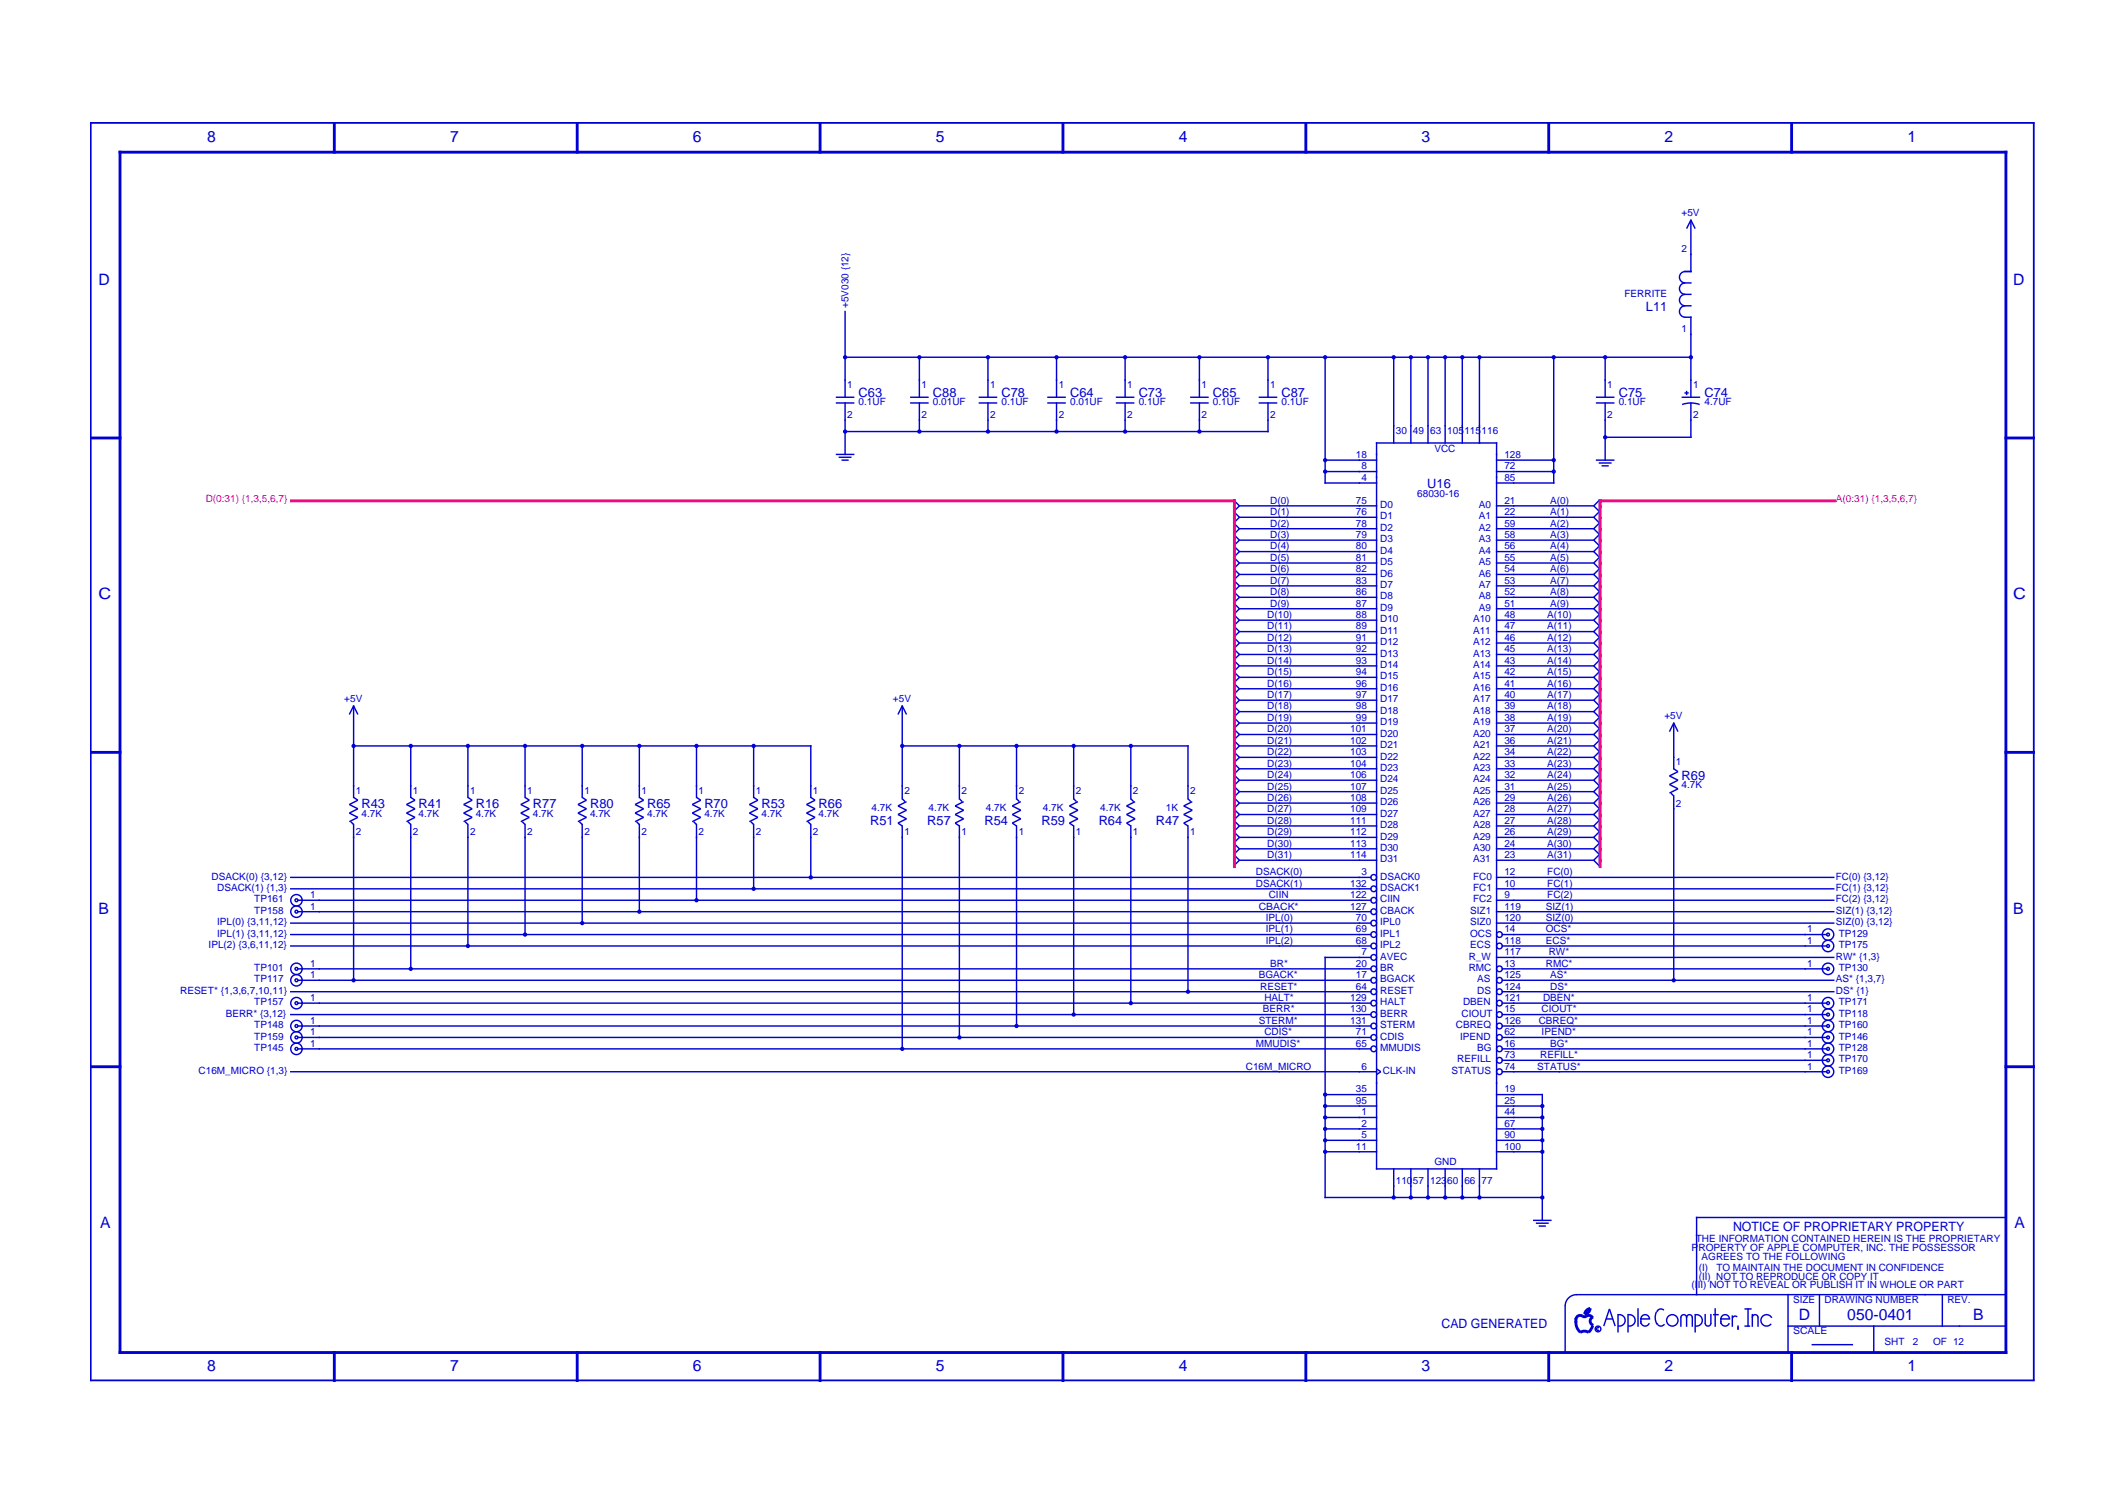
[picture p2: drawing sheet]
<svg xmlns="http://www.w3.org/2000/svg" width="420mm" height="297mm" viewBox="0 0 420 297" stroke-linecap="round" stroke-linejoin="round" font-family="sans-serif">
<path d="M17.8 24.3h384.1M17.9 24.1v248.7M401.7 24.1v248.7M17.8 272.6h384.1" fill="none" stroke="#0000d3" stroke-width=".35"/>
<g fill="none" stroke="#0000d3" stroke-width=".56">
<path d="M23.4 30.1h373.1M23.7 29.8v237.6M66 24.1v6.2M114 24.1v6.2M162 24.1v6.2M210 24.1v6.2M258 24.1v6.2M305.9 24.1v6.2M353.9 24.1v6.2M396.2 29.8v237.6M17.8 86.5h6.2M396 86.5h5.9"/>
<path d="M17.8 148.6h6.2M396 148.6h5.9M17.8 210.7h6.2M396 210.7h5.9M313.4 259.9l.7-.1 .5 .5M313.4 259.9a.81 .81 0 0 1-1.1-.1 .85 .85 0 0 0-1 .8M313.4 258.8l.7-.4a1.18 1.18 0 0 1-1.1 1.1zM23.4 267.1h373.1M66 266.8v6M114 266.8v6M162 266.8v6M210 266.8v6"/>
<path d="M258 266.8v6M305.9 266.8v6M311.3 260.3v.9M311.3 260.9a2.54 2.54 0 0 0 .9 2.2M312.1 263.2a1.41 1.41 0 0 1 1.7 0M314.6 261.8l-.3 .7-.5 .6M314.7 260.1a.85 .85 0 0 0-.6 .9 .85 .85 0 0 0 .7 .7M353.9 266.8v6"/>
</g>
<g fill="none" stroke="#0000d3" stroke-width=".28">
<path d="M332.7 53.6h1.5M332.7 55.9h1.5M332.7 58.1h1.5M332.9 53.6a1.13 1.13 0 0 0-1.1 1.2 1.13 1.13 0 0 0 1.1 1.1 1.13 1.13 0 0 0-1.1 1.1 1.13 1.13 0 0 0 1.1 1.1 1.13 1.13 0 0 0-1.1 1.2 1.13 1.13 0 0 0 1.1 1.1 1.13 1.13 0 0 0-1.1 1.1 1.13 1.13 0 0 0 1.1 1.2M333.2 45.2l.8-1.7 .9 1.7M334 43.3v10.5M165.1 79.6h3.7M165.1 78.5h3.7M166.8 70.6h167.4M166.9 61.4v17.2M166.9 79.4v10.5M179.8 79.6h3.6"/>
<path d="M179.8 78.5h3.6M181.6 70.4v8.2M181.6 79.4v6M193.3 79.6h3.7M193.3 78.5h3.7M195.2 70.4v8.2M195.2 79.4v6M206.9 79.6h3.6M206.9 78.5h3.6M208.7 70.4v8.2M208.7 79.4v6M220.4 79.6h3.7"/>
<path d="M220.4 78.5h3.7M222.2 70.4v8.2M222.2 79.4v6M235.1 79.6h3.7M235.1 78.5h3.7M236.9 70.4v8.2M236.9 79.4v6M248.6 79.6h3.7M248.6 78.5h3.7M250.5 70.4v8.2M250.5 79.4v6M261.8 70.4v25.1"/>
<path d="M275.3 70.4v17.2M278.7 70.4v17.2M282.1 70.4v17.2M285.5 70.4v17.2M288.9 70.4v17.2M292.2 70.4v17.2M306.9 70.4v25.1M315.2 79.6h3.7M315.2 78.5h3.7M317.1 70.4v8.2M317.1 79.4v11.6M332.2 78.5h3.6"/>
<path d="M332.3 79.9l1.7-.3 1.7 .3M332.7 60.4h1.5M332.7 62.7h1.5M332.7 77.6h.9M333.2 77.2v.8M334 62.5v16.1M334 79.4v7.1M165.1 89.7h3.7M165.7 90.3h2.5M166.2 90.9h1.4M166.8 85.2h83.8M243.7 98.8l1.1 1.1-1.1 1.1 1.1 1.2-1.1 1.1 1.1 1.1-1.1 1.2 1.1 1.1-1.1 1.1 1.1 1.1-1.1 1.2 1.1 1.1-1.1 1.1 1.1 1.2-1.1 1.1 1.1 1.1-1.1 1.1 1.1 1.2-1.1 1.1 1.1 1.1-1.1 1.2 1.1 1.1-1.1 1.1 1.1 1.1-1.1 1.2 1.1 1.1-1.1 1.1 1.1 1.2-1.1 1.1 1.1 1.1-1.1 1.1 1.1 1.2-1.1 1.1 1.1 1.1-1.1 1.2 1.1 1.1-1.1 1.1 1.1 1.1-1.1 1.2 1.1 1.1-1.1 1.1 1.1 1.2-1.1 1.1 1.1 1.1-1.1 1.1 1.1 1.2-1.1 1.1 1.1 1.1-1.1 1.2 1.1 1.1-1.1 1.1 1.1 1.2-1.1 1.1 1.1 1.1-1.1 1.1 1.1 1.2-1.1 1.1 1.1 1.1-1.1 1.2 1.1 1.1-1.1 1.1 1.1 1.1-1.1 1.2 1.1 1.1-1.1 1.1"/>
<path d="M243.7 98.6v72.6M244.7 99.9h27.4M261.6 90.9h10.5M261.6 93.1h10.5M261.6 95.4h10.5M271.8 87.5h24M271.9 87.3v143.7M295.5 90.9h11.6M295.5 93.1h11.6M295.5 95.4h11.6M295.5 99.9h19.5M295.6 87.3v143.7"/>
<path d="M315.2 90.9h3.7M315.8 91.4h2.5M315.9 98.8l-1.1 1.1 1.1 1.1-1.1 1.2 1.1 1.1-1.1 1.1 1.1 1.2-1.1 1.1 1.1 1.1-1.1 1.1 1.1 1.2-1.1 1.1 1.1 1.1-1.1 1.2 1.1 1.1-1.1 1.1 1.1 1.1-1.1 1.2 1.1 1.1-1.1 1.1 1.1 1.2-1.1 1.1 1.1 1.1-1.1 1.1 1.1 1.2-1.1 1.1 1.1 1.1-1.1 1.2 1.1 1.1-1.1 1.1 1.1 1.1-1.1 1.2 1.1 1.1-1.1 1.1 1.1 1.2-1.1 1.1 1.1 1.1-1.1 1.1 1.1 1.2-1.1 1.1 1.1 1.1-1.1 1.2 1.1 1.1-1.1 1.1 1.1 1.1-1.1 1.2 1.1 1.1-1.1 1.1 1.1 1.2-1.1 1.1 1.1 1.1-1.1 1.2 1.1 1.1-1.1 1.1 1.1 1.1-1.1 1.2 1.1 1.1-1.1 1.1 1.1 1.2-1.1 1.1 1.1 1.1-1.1 1.1 1.1 1.2-1.1 1.1 1.1 1.1M315.9 98.6v72.6M316.4 92h1.4M316.9 86.4h17.3M244.7 104.4h27.4M244.7 102.2h27.4M244.7 118h27.4M244.7 115.7h27.4M244.7 113.5h27.4M244.7 111.2h27.4"/>
<path d="M244.7 108.9h27.4M244.7 106.7h27.4M295.5 104.4h19.5M295.5 102.2h19.5M295.5 118h19.5M295.5 115.7h19.5M295.5 113.5h19.5M295.5 111.2h19.5M295.5 108.9h19.5M295.5 106.7h19.5M69.8 139.3v18.3M178.2 139.3v18.6"/>
<path d="M244.7 131.5h27.4M244.7 129.3h27.4M244.7 127h27.4M244.7 124.7h27.4M244.7 122.5h27.4M244.7 120.2h27.4M244.7 138.3h27.4M244.7 136h27.4M244.7 133.8h27.4M295.5 131.5h19.5M295.5 129.3h19.5M295.5 127h19.5"/>
<path d="M295.5 124.7h19.5M295.5 122.5h19.5M295.5 120.2h19.5M295.5 138.3h19.5M295.5 136h19.5M295.5 133.8h19.5M69 141.1l.8-1.7 .9 1.7M69.7 147.3h90.6M69.8 157.5l.9 .5-1.7 .9 1.7 .8-1.7 .9 1.7 .8-1.7 .9M81.1 147.2v10.4M81.1 157.5l.9 .5-1.7 .9 1.7 .8-1.7 .9 1.7 .8-1.7 .9M92.4 147.2v10.4"/>
<path d="M92.4 157.5l.9 .5-1.7 .9 1.7 .8-1.7 .9 1.7 .8-1.7 .9M103.7 147.2v10.4M103.7 157.5l.9 .5-1.7 .9 1.7 .8-1.7 .9 1.7 .8-1.7 .9M115 147.2v10.4M115 157.5l.9 .5-1.7 .9 1.7 .8-1.7 .9 1.7 .8-1.7 .9M126.3 147.2v10.4M126.3 157.5l.8 .5-1.7 .9 1.7 .8-1.7 .9 1.7 .8-1.7 .9M137.6 147.2v10.4M137.6 157.5l.8 .5-1.7 .9 1.7 .8-1.7 .9 1.7 .8-1.7 .9M148.9 147.2v10.4M148.9 157.5l.8 .5-1.7 .9 1.7 .8-1.7 .9 1.7 .8-1.7 .9M160.2 147.2v10.4"/>
<path d="M160.2 157.5l.8 .5-1.7 .9 1.7 .8-1.7 .9 1.7 .8-1.7 .9M177.4 141.1l.8-1.7 .9 1.7M178.1 147.3h56.7M178.2 157.8l.6 .5M179.1 158.3l-1.7 .9 1.7 .8-1.7 .9 1.7 .8-1.7 .9 .8 .5M189.5 147.2v10.7M189.5 157.8l.6 .5M190.4 158.3l-1.7 .9 1.7 .8-1.7 .9 1.7 .8-1.7 .9 .8 .5M200.8 147.2v10.7M200.8 157.8l.6 .5M201.6 158.3l-1.6 .9 1.6 .8-1.6 .9 1.6 .8-1.6 .9 .8 .5M212.1 147.2v10.7"/>
<path d="M212.1 157.8l.6 .5M212.9 158.3l-1.7 .9 1.7 .8-1.7 .9 1.7 .8-1.7 .9 .9 .5M223.4 157.8l.5 .5M223.4 147.2v10.7M224.2 158.3l-1.7 .9 1.7 .8-1.7 .9 1.7 .8-1.7 .9 .9 .5M234.7 147.2v10.7M234.7 157.8l.5 .5M235.5 158.3l-1.7 .9 1.7 .8-1.7 .9 1.7 .8-1.7 .9 .9 .5M244.7 158.6h27.4M244.7 156.4h27.4M244.7 154.1h27.4M244.7 151.8h27.4"/>
<path d="M244.7 149.6h27.4M244.7 147.3h27.4M244.7 145.1h27.4M244.7 142.8h27.4M244.7 140.5h27.4M295.5 158.6h19.5M295.5 156.4h19.5M295.5 154.1h19.5M295.5 151.8h19.5M295.5 149.6h19.5M295.5 147.3h19.5M295.5 145.1h19.5"/>
<path d="M295.5 142.8h19.5M295.5 140.5h19.5M329.8 144.5l.8-1.7 .9 1.7M330.1 156.6l.5 .6M330.6 142.7v9.3M330.6 157.1v36.6M330.6 151.8l.9 .6-1.7 .8 1.7 .9-1.7 .8 1.7 .9-1.7 .8M57.3 175.5h213.6M57.3 173.3h213.6M58.7 177.8h212.2M69.3 162.3l.5 .5M69.8 162.7v31"/>
<path d="M80.6 162.3l.5 .5M81.1 162.7v28.8M91.9 162.3l.5 .5M92.4 162.7v24.3M103.2 162.3l.5 .5M103.7 162.7v22M114.4 162.3l.6 .5M115 162.7v19.8M125.7 162.3l.6 .5M126.3 162.7v17.5M137 162.3l.6 .5M137.6 162.7v15.2"/>
<path d="M148.3 162.3l.6 .5M148.9 162.7v13M159.6 162.3l.6 .5M160.2 162.7v10.7M178.2 163v44.3M189.5 163v42M200.8 163v39.8M212.1 163v37.5M223.4 163v35.3M234.7 163v33M244.7 169.9h27.4M244.7 167.6h27.4"/>
<path d="M244.7 165.4h27.4M244.7 163.1h27.4M244.7 160.9h27.4M295.5 177.8h66.9M295.5 175.5h66.9M295.5 173.3h66.9M295.5 169.9h19.5M295.5 167.6h19.5M295.5 165.4h19.5M295.5 163.1h19.5M295.5 160.9h19.5M57.3 186.8h213.6"/>
<path d="M57.3 184.6h213.6M57.3 182.3h213.6M57.3 195.9h213.6M58.7 198.1h212.2M58.7 191.3h212.2M58.7 193.6h212.2M58.7 180.1h212.2M261.6 189.1h9.3M261.8 188.9v47.7M295.5 180.1h66.9M295.5 182.3h66.9M295.5 189.1h66.9"/>
<path d="M296.6 198.1h64.4M296.6 191.3h64.4M296.6 186.8h64.4M296.6 184.6h64.4M296.6 193.6h65.8M296.6 195.9h65.8M57.3 211.7h214.8M57.3 200.4h213.6M58.7 204.9h212.2M58.7 202.6h212.2M58.7 207.2h212.2M261.6 216.2h10.5"/>
<path d="M261.6 218.4h10.5M271.9 211.1l.9 .6-.9 .5M295.5 216.2h9.3M295.5 218.4h9.3M296.6 211.7h64.4M296.6 209.4h64.4M296.6 204.9h64.4M296.6 202.6h64.4M296.6 200.4h64.4M296.6 207.2h64.4M304.7 216v25.2M261.6 220.7h10.5"/>
<path d="M261.6 223h10.5M261.6 225.2h10.5M261.6 227.5h10.5M261.6 236.5h43.2M271.8 230.9h24M275.3 230.7v5.9M278.7 230.7v5.9M282.1 230.7v5.9M285.5 230.7v5.9M288.9 230.7v5.9M292.2 230.7v5.9M295.5 220.7h9.3"/>
<path d="M295.5 223h9.3M295.5 225.2h9.3M295.5 227.5h9.3M302.8 241h3.7M303.4 241.6h2.5M304 242.1h1.4M309.2 257.8v9.3M311.3 255.7h84.9M311.4 255.7a2.26 2.26 0 0 0-2.2 2.3M319.6 259.5v3.7M319.6 259.7a1.13 1.13 0 0 1 1.4 1.1 1.13 1.13 0 0 1-1.4 1.1M321.6 259.5v3.7"/>
<path d="M321.6 259.7a1.13 1.13 0 0 1 1.4 1.1 1.13 1.13 0 0 1-1.4 1.1M323.6 258.4v3.6M327.2 259.1a2.54 2.54 0 0 0 .1 2.5M327.5 258.8l-.3 .3M328.7 258.8l-.7-.3-.6 .4M334.9 259.5v3.7M334.9 259.7a1.13 1.13 0 0 1 1.4 1.1 1.13 1.13 0 0 1-1.4 1.1M335 240.5h61.2M335.1 240.3v15.5M336.8 259.5v2M338 259.5v2M338.4 259.6h1.1"/>
<path d="M338.8 258.4v3.6M342.2 259.8v2.2M344.6 258.5h1.4M345.3 258.4v3.6M346.1 259.5v2.5M353.2 255.6v11.5M359.4 255.6v6.4M383.7 255.6v6.4M315.9 262.3a.28 .28 0 0 0-.4 0 .28 .28 0 0 0 0 .4 .28 .28 0 0 0 .4 0M316.8 261.9l1.1-3.4 1.2 3.4M317.2 260.5h1.4M324 260.5h2"/>
<path d="M324.1 260.5a.85 .85 0 0 1 .9-.9 .85 .85 0 0 1 .8 .9M324.1 260.3v1.2M324.2 261.3a.85 .85 0 0 0 .8 .6 .85 .85 0 0 0 .8-.6M327.2 261.3l.3 .3M328.8 261.5l-.6 .4-.7-.2M332 260.2a.56 .56 0 0 1 .6-.6 .56 .56 0 0 1 .6 .6 .56 .56 0 0 1 .5-.6 .56 .56 0 0 1 .6 .6M332 260.1v1.9M333.2 260.1v1.9M334.3 260.1v1.9M336.8 261.3a.56 .56 0 0 0 .6 .6 .56 .56 0 0 0 .6-.6M339.8 260.5h2M339.9 260.5a.85 .85 0 0 1 .9-.9 .85 .85 0 0 1 .8 .9"/>
<path d="M339.9 260.3v1.2M340 261.3a.85 .85 0 0 0 .8 .6 .85 .85 0 0 0 .8-.6M343.2 260.1l-.5-.2-.4 .3M343.3 261.8v.8M344.6 261.9h1.1M346.1 260.2a.56 .56 0 0 1 .6-.6 .56 .56 0 0 1 .6 .6M347.3 260.1v1.9M350 260.3a1.13 1.13 0 0 0-1.7-.5 1.13 1.13 0 0 0-.1 1.8 1.13 1.13 0 0 0 1.7-.1M353.1 261.9h43.1M357.9 265.6h8.1M370.1 261.8v5.3"/>
<circle cx="166.9" cy="70.6" r=".28"/>
<circle cx="181.6" cy="70.6" r=".28"/>
<circle cx="195.2" cy="70.6" r=".28"/>
<circle cx="208.7" cy="70.6" r=".28"/>
<circle cx="222.2" cy="70.6" r=".28"/>
<circle cx="236.9" cy="70.6" r=".28"/>
<circle cx="250.5" cy="70.6" r=".28"/>
<circle cx="261.8" cy="70.6" r=".28"/>
<circle cx="275.3" cy="70.6" r=".28"/>
<circle cx="278.7" cy="70.6" r=".28"/>
<circle cx="282.1" cy="70.6" r=".28"/>
<circle cx="285.5" cy="70.6" r=".28"/>
<circle cx="288.9" cy="70.6" r=".28"/>
<circle cx="292.2" cy="70.6" r=".28"/>
<circle cx="306.9" cy="70.6" r=".28"/>
<circle cx="317.1" cy="70.6" r=".28"/>
<circle cx="334" cy="70.6" r=".28"/>
<circle cx="166.9" cy="85.2" r=".28"/>
<circle cx="181.6" cy="85.2" r=".28"/>
<circle cx="195.2" cy="85.2" r=".28"/>
<circle cx="208.7" cy="85.2" r=".28"/>
<circle cx="222.2" cy="85.2" r=".28"/>
<circle cx="236.9" cy="85.2" r=".28"/>
<circle cx="261.8" cy="90.9" r=".28"/>
<circle cx="261.8" cy="93.1" r=".28"/>
<circle cx="306.9" cy="90.9" r=".28"/>
<circle cx="306.9" cy="93.1" r=".28"/>
<circle cx="317.1" cy="86.4" r=".28"/>
<circle cx="69.8" cy="147.3" r=".28"/>
<circle cx="81.1" cy="147.3" r=".28"/>
<circle cx="92.4" cy="147.3" r=".28"/>
<circle cx="103.7" cy="147.3" r=".28"/>
<circle cx="115" cy="147.3" r=".28"/>
<circle cx="126.3" cy="147.3" r=".28"/>
<circle cx="137.6" cy="147.3" r=".28"/>
<circle cx="148.9" cy="147.3" r=".28"/>
<circle cx="178.2" cy="147.3" r=".28"/>
<circle cx="189.5" cy="147.3" r=".28"/>
<circle cx="200.8" cy="147.3" r=".28"/>
<circle cx="212.1" cy="147.3" r=".28"/>
<circle cx="223.4" cy="147.3" r=".28"/>
<circle cx="58.6" cy="177.8" r=".28"/>
<circle cx="58.6" cy="177.8" r="1.13"/>
<circle cx="137.6" cy="177.8" r=".28"/>
<circle cx="148.9" cy="175.5" r=".28"/>
<circle cx="160.2" cy="173.3" r=".28"/>
<circle cx="271.4" cy="177.8" r=".56"/>
<circle cx="271.4" cy="175.5" r=".56"/>
<circle cx="271.4" cy="173.3" r=".56"/>
<circle cx="58.6" cy="191.3" r=".28"/>
<circle cx="58.6" cy="193.6" r=".28"/>
<circle cx="58.6" cy="180.1" r=".28"/>
<circle cx="58.6" cy="198.1" r=".28"/>
<circle cx="58.6" cy="193.6" r="1.13"/>
<circle cx="58.6" cy="198.1" r="1.13"/>
<circle cx="58.6" cy="191.3" r="1.13"/>
<circle cx="58.6" cy="180.1" r="1.13"/>
<circle cx="69.8" cy="193.6" r=".28"/>
<circle cx="81.1" cy="191.3" r=".28"/>
<circle cx="92.4" cy="186.8" r=".28"/>
<circle cx="103.7" cy="184.6" r=".28"/>
<circle cx="115" cy="182.3" r=".28"/>
<circle cx="126.3" cy="180.1" r=".28"/>
<circle cx="223.4" cy="198.1" r=".28"/>
<circle cx="234.7" cy="195.9" r=".28"/>
<circle cx="271.4" cy="198.1" r=".56"/>
<circle cx="271.4" cy="186.8" r=".56"/>
<circle cx="271.4" cy="191.3" r=".56"/>
<circle cx="271.4" cy="180.1" r=".56"/>
<circle cx="271.4" cy="189.1" r=".56"/>
<circle cx="271.4" cy="184.6" r=".56"/>
<circle cx="271.4" cy="182.3" r=".56"/>
<circle cx="271.4" cy="195.9" r=".56"/>
<circle cx="271.4" cy="193.6" r=".56"/>
<circle cx="296.2" cy="186.8" r=".56"/>
<circle cx="296.2" cy="191.3" r=".56"/>
<circle cx="296.2" cy="198.1" r=".56"/>
<circle cx="296.2" cy="184.6" r=".56"/>
<circle cx="296.2" cy="195.9" r=".56"/>
<circle cx="296.2" cy="193.6" r=".56"/>
<circle cx="330.6" cy="193.6" r=".28"/>
<circle cx="361.1" cy="186.8" r=".28"/>
<circle cx="361.1" cy="191.3" r=".28"/>
<circle cx="361.1" cy="198.1" r=".28"/>
<circle cx="361.1" cy="184.6" r=".28"/>
<circle cx="361.1" cy="184.6" r="1.13"/>
<circle cx="361.1" cy="186.8" r="1.13"/>
<circle cx="361.1" cy="198.1" r="1.13"/>
<circle cx="361.1" cy="191.3" r="1.13"/>
<circle cx="58.6" cy="207.2" r=".28"/>
<circle cx="58.6" cy="202.6" r=".28"/>
<circle cx="58.6" cy="204.9" r=".28"/>
<circle cx="58.6" cy="207.2" r="1.13"/>
<circle cx="58.6" cy="204.9" r="1.13"/>
<circle cx="58.6" cy="202.6" r="1.13"/>
<circle cx="178.2" cy="207.2" r=".28"/>
<circle cx="189.5" cy="204.9" r=".28"/>
<circle cx="200.8" cy="202.6" r=".28"/>
<circle cx="212.1" cy="200.4" r=".28"/>
<circle cx="261.8" cy="216.2" r=".28"/>
<circle cx="261.8" cy="218.4" r=".28"/>
<circle cx="271.4" cy="200.4" r=".56"/>
<circle cx="271.4" cy="202.6" r=".56"/>
<circle cx="271.4" cy="207.2" r=".56"/>
<circle cx="271.4" cy="204.9" r=".56"/>
<circle cx="296.2" cy="200.4" r=".56"/>
<circle cx="296.2" cy="211.7" r=".56"/>
<circle cx="296.2" cy="202.6" r=".56"/>
<circle cx="296.2" cy="209.4" r=".56"/>
<circle cx="296.2" cy="207.2" r=".56"/>
<circle cx="296.2" cy="204.9" r=".56"/>
<circle cx="304.7" cy="218.4" r=".28"/>
<circle cx="361.1" cy="211.7" r=".28"/>
<circle cx="361.1" cy="207.2" r=".28"/>
<circle cx="361.1" cy="202.6" r=".28"/>
<circle cx="361.1" cy="204.9" r=".28"/>
<circle cx="361.1" cy="209.4" r=".28"/>
<circle cx="361.1" cy="200.4" r=".28"/>
<circle cx="361.1" cy="200.4" r="1.13"/>
<circle cx="361.1" cy="209.4" r="1.13"/>
<circle cx="361.1" cy="207.2" r="1.13"/>
<circle cx="361.1" cy="211.7" r="1.13"/>
<circle cx="361.1" cy="204.9" r="1.13"/>
<circle cx="361.1" cy="202.6" r="1.13"/>
<circle cx="261.8" cy="223" r=".28"/>
<circle cx="261.8" cy="227.5" r=".28"/>
<circle cx="261.8" cy="220.7" r=".28"/>
<circle cx="261.8" cy="225.2" r=".28"/>
<circle cx="275.3" cy="236.5" r=".28"/>
<circle cx="278.7" cy="236.5" r=".28"/>
<circle cx="282.1" cy="236.5" r=".28"/>
<circle cx="285.5" cy="236.5" r=".28"/>
<circle cx="288.9" cy="236.5" r=".28"/>
<circle cx="292.2" cy="236.5" r=".28"/>
<circle cx="304.7" cy="227.5" r=".28"/>
<circle cx="304.7" cy="223" r=".28"/>
<circle cx="304.7" cy="220.7" r=".28"/>
<circle cx="304.7" cy="225.2" r=".28"/>
<circle cx="304.7" cy="236.5" r=".28"/>
<circle cx="315.7" cy="262.5" r=".56"/>
<circle cx="330.3" cy="260.8" r="1.13"/>
</g>
<path d="M57.3 98.9h186.8M243.8 98.6v72.8M315.8 98.9h46.9M316.1 98.6v72.8" fill="none" stroke="#f20884" stroke-width=".56"/>
<g font-size="3.1" fill="#0000d3">
<text x="40.9" y="28.1">8</text>
<text x="88.9" y="28.1">7</text>
<text x="136.9" y="28.1">6</text>
<text x="184.9" y="28.1">5</text>
<text x="232.8" y="28.1">4</text>
<text x="280.8" y="28.1">3</text>
<text x="328.8" y="28.1">2</text>
<text x="376.8" y="28.1">1</text>
<text x="19.5" y="56.3">D</text>
<text x="397.7" y="56.3">D</text>
<text x="19.5" y="118.4">C</text>
<text x="397.7" y="118.4">C</text>
<text x="19.5" y="180.5">B</text>
<text x="397.7" y="180.5">B</text>
<text x="19.8" y="242.6">A</text>
<text x="397.9" y="242.6">A</text>
<text x="355.3" y="260.6">D</text>
<text x="364.9" y="260.6">050-0401</text>
<text x="389.7" y="260.6">B</text>
<text x="40.9" y="270.8">8</text>
<text x="88.9" y="270.8">7</text>
<text x="136.9" y="270.8">6</text>
<text x="184.9" y="270.8">5</text>
<text x="232.8" y="270.8">4</text>
<text x="280.8" y="270.8">3</text>
<text x="328.8" y="270.8">2</text>
<text x="376.8" y="270.8">1</text>
</g>
<g font-size="2.5" fill="#0000d3">
<text x="325.1" y="61.4">L11</text>
<text x="169.6" y="78.3">C63</text>
<text x="184.3" y="78.3">C88</text>
<text x="197.8" y="78.3">C78</text>
<text x="211.4" y="78.3">C64</text>
<text x="224.9" y="78.3">C73</text>
<text x="239.6" y="78.3">C65</text>
<text x="253.2" y="78.3">C87</text>
<text x="319.8" y="78.3">C75</text>
<text x="336.7" y="78.3">C74</text>
<text x="281.9" y="96.4">U16</text>
<text x="332.2" y="154">R69</text>
<text x="71.4" y="159.6">R43</text>
<text x="82.7" y="159.6">R41</text>
<text x="94" y="159.6">R16</text>
<text x="105.3" y="159.6">R77</text>
<text x="116.6" y="159.6">R80</text>
<text x="127.8" y="159.6">R65</text>
<text x="139.1" y="159.6">R70</text>
<text x="150.4" y="159.6">R53</text>
<text x="161.7" y="159.6">R66</text>
<text x="171.9" y="163">R51</text>
<text x="183.2" y="163">R57</text>
<text x="194.5" y="163">R54</text>
<text x="205.7" y="163">R59</text>
<text x="217" y="163">R64</text>
<text x="228.3" y="163">R47</text>
<text x="342.3" y="243.1">NOTICE OF PROPRIETARY PROPERTY</text>
<text x="284.8" y="262.3">CAD GENERATED</text>
</g>
<g font-size="2" fill="#0000d3">
<text x="332.2" y="42.8">+5V</text>
<text x="332.2" y="49.8">2</text>
<text x="320.9" y="58.6">FERRITE</text>
<text x="167.6" y="60.8" transform="rotate(-90 167.6 60.8)">+5V030 {12}</text>
<text x="332.2" y="65.6">1</text>
<text x="167.4" y="76.6">1</text>
<text x="182" y="76.6">1</text>
<text x="195.6" y="76.6">1</text>
<text x="209.1" y="76.6">1</text>
<text x="222.7" y="76.6">1</text>
<text x="237.3" y="76.6">1</text>
<text x="250.9" y="76.6">1</text>
<text x="317.5" y="76.6">1</text>
<text x="334.4" y="76.6">1</text>
<text x="167.4" y="82.5">2</text>
<text x="169.6" y="80">0.1UF</text>
<text x="182" y="82.5">2</text>
<text x="184.3" y="80">0.01UF</text>
<text x="195.6" y="82.5">2</text>
<text x="197.8" y="80">0.1UF</text>
<text x="209.1" y="82.5">2</text>
<text x="211.4" y="80">0.01UF</text>
<text x="222.7" y="82.5">2</text>
<text x="224.9" y="80">0.1UF</text>
<text x="237.3" y="82.5">2</text>
<text x="239.6" y="80">0.1UF</text>
<text x="250.9" y="82.5">2</text>
<text x="253.2" y="80">0.1UF</text>
<text x="317.5" y="82.5">2</text>
<text x="319.8" y="80">0.1UF</text>
<text x="334.4" y="82.5">2</text>
<text x="336.7" y="80">4.7UF</text>
<text x="275.7" y="85.7">30</text>
<text x="279.1" y="85.7">49</text>
<text x="282.5" y="85.7">63</text>
<text x="283.4" y="89.3">VCC</text>
<text x="285.9" y="85.7">105</text>
<text x="289.3" y="85.7">115</text>
<text x="292.7" y="85.7">116</text>
<text x="267.8" y="90.5">18</text>
<text x="269" y="95">4</text>
<text x="269" y="92.7">8</text>
<text x="297.2" y="92.7">72</text>
<text x="297.2" y="95">85</text>
<text x="297.2" y="90.5">128</text>
<text x="250.9" y="99.5">D(0)</text>
<text x="250.9" y="101.7">D(1)</text>
<text x="267.8" y="99.5">75</text>
<text x="267.8" y="101.7">76</text>
<text x="272.6" y="100.3">D0</text>
<text x="280" y="98.1">68030-16</text>
<text x="292.1" y="100.3">A0</text>
<text x="297.2" y="99.5">21</text>
<text x="297.2" y="101.7">22</text>
<text x="306.2" y="99.5">A(0)</text>
<text x="306.2" y="101.7">A(1)</text>
<text x="250.9" y="104">D(2)</text>
<text x="250.9" y="106.3">D(3)</text>
<text x="267.8" y="104">78</text>
<text x="267.8" y="106.3">79</text>
<text x="272.6" y="102.6">D1</text>
<text x="272.6" y="104.8">D2</text>
<text x="272.6" y="107.1">D3</text>
<text x="292.1" y="102.6">A1</text>
<text x="292.1" y="104.8">A2</text>
<text x="292.1" y="107.1">A3</text>
<text x="297.2" y="104">59</text>
<text x="297.2" y="106.3">58</text>
<text x="306.2" y="104">A(2)</text>
<text x="306.2" y="106.3">A(3)</text>
<text x="250.9" y="108.5">D(4)</text>
<text x="250.9" y="110.8">D(5)</text>
<text x="250.9" y="113">D(6)</text>
<text x="267.8" y="108.5">80</text>
<text x="267.8" y="110.8">81</text>
<text x="267.8" y="113">82</text>
<text x="272.6" y="109.4">D4</text>
<text x="272.6" y="111.6">D5</text>
<text x="272.6" y="113.9">D6</text>
<text x="292.1" y="109.4">A4</text>
<text x="292.1" y="111.6">A5</text>
<text x="292.1" y="113.9">A6</text>
<text x="297.2" y="108.5">56</text>
<text x="297.2" y="110.8">55</text>
<text x="297.2" y="113">54</text>
<text x="306.2" y="108.5">A(4)</text>
<text x="306.2" y="110.8">A(5)</text>
<text x="306.2" y="113">A(6)</text>
<text x="250.9" y="115.3">D(7)</text>
<text x="250.9" y="117.5">D(8)</text>
<text x="250.9" y="119.8">D(9)</text>
<text x="267.8" y="115.3">83</text>
<text x="267.8" y="117.5">86</text>
<text x="267.8" y="119.8">87</text>
<text x="272.6" y="116.1">D7</text>
<text x="272.6" y="118.4">D8</text>
<text x="292.1" y="116.1">A7</text>
<text x="292.1" y="118.4">A8</text>
<text x="297.2" y="115.3">53</text>
<text x="297.2" y="117.5">52</text>
<text x="297.2" y="119.8">51</text>
<text x="306.2" y="115.3">A(7)</text>
<text x="306.2" y="117.5">A(8)</text>
<text x="306.2" y="119.8">A(9)</text>
<text x="250.3" y="122.1">D(10)</text>
<text x="250.3" y="124.3">D(11)</text>
<text x="267.8" y="122.1">88</text>
<text x="267.8" y="124.3">89</text>
<text x="272.6" y="122.9">D10</text>
<text x="272.6" y="125.2">D11</text>
<text x="272.6" y="120.6">D9</text>
<text x="291" y="122.9">A10</text>
<text x="291" y="125.2">A11</text>
<text x="292.1" y="120.6">A9</text>
<text x="297.2" y="122.1">48</text>
<text x="297.2" y="124.3">47</text>
<text x="305.6" y="122.1">A(10)</text>
<text x="305.6" y="124.3">A(11)</text>
<text x="250.3" y="126.6">D(12)</text>
<text x="250.3" y="128.8">D(13)</text>
<text x="250.3" y="131.1">D(14)</text>
<text x="267.8" y="126.6">91</text>
<text x="267.8" y="128.8">92</text>
<text x="267.8" y="131.1">93</text>
<text x="272.6" y="127.4">D12</text>
<text x="272.6" y="129.7">D13</text>
<text x="272.6" y="131.9">D14</text>
<text x="291" y="127.4">A12</text>
<text x="291" y="129.7">A13</text>
<text x="291" y="131.9">A14</text>
<text x="297.2" y="126.6">46</text>
<text x="297.2" y="128.8">45</text>
<text x="297.2" y="131.1">43</text>
<text x="305.6" y="126.6">A(12)</text>
<text x="305.6" y="128.8">A(13)</text>
<text x="305.6" y="131.1">A(14)</text>
<text x="250.3" y="133.4">D(15)</text>
<text x="250.3" y="135.6">D(16)</text>
<text x="250.3" y="137.9">D(17)</text>
<text x="267.8" y="133.3">94</text>
<text x="267.8" y="135.6">96</text>
<text x="267.8" y="137.9">97</text>
<text x="272.6" y="134.2">D15</text>
<text x="272.6" y="136.5">D16</text>
<text x="291" y="134.2">A15</text>
<text x="291" y="136.5">A16</text>
<text x="297.2" y="133.3">42</text>
<text x="297.2" y="135.6">41</text>
<text x="297.2" y="137.9">40</text>
<text x="305.6" y="133.4">A(15)</text>
<text x="305.6" y="135.6">A(16)</text>
<text x="305.6" y="137.9">A(17)</text>
<text x="68" y="138.7">+5V</text>
<text x="176.4" y="138.7">+5V</text>
<text x="250.3" y="140.1">D(18)</text>
<text x="250.3" y="142.4">D(19)</text>
<text x="267.8" y="140.1">98</text>
<text x="267.8" y="142.4">99</text>
<text x="272.6" y="138.7">D17</text>
<text x="272.6" y="141">D18</text>
<text x="272.6" y="143.2">D19</text>
<text x="291" y="138.7">A17</text>
<text x="291" y="141">A18</text>
<text x="291" y="143.2">A19</text>
<text x="297.2" y="140.1">39</text>
<text x="297.2" y="142.4">38</text>
<text x="305.6" y="140.1">A(18)</text>
<text x="305.6" y="142.4">A(19)</text>
<text x="328.8" y="142.1">+5V</text>
<text x="250.3" y="144.6">D(20)</text>
<text x="250.3" y="146.9">D(21)</text>
<text x="250.3" y="149.2">D(22)</text>
<text x="266.7" y="144.6">101</text>
<text x="266.7" y="146.9">102</text>
<text x="266.7" y="149.2">103</text>
<text x="272.6" y="145.5">D20</text>
<text x="272.6" y="147.7">D21</text>
<text x="291" y="145.5">A20</text>
<text x="291" y="147.7">A21</text>
<text x="297.2" y="144.6">37</text>
<text x="297.2" y="146.9">36</text>
<text x="297.2" y="149.2">34</text>
<text x="305.6" y="144.6">A(20)</text>
<text x="305.6" y="146.9">A(21)</text>
<text x="305.6" y="149.2">A(22)</text>
<text x="250.3" y="151.4">D(23)</text>
<text x="250.3" y="153.7">D(24)</text>
<text x="250.3" y="155.9">D(25)</text>
<text x="266.7" y="151.4">104</text>
<text x="266.7" y="153.7">106</text>
<text x="266.7" y="155.9">107</text>
<text x="272.6" y="150">D22</text>
<text x="272.6" y="152.3">D23</text>
<text x="272.6" y="154.5">D24</text>
<text x="291" y="150">A22</text>
<text x="291" y="152.3">A23</text>
<text x="291" y="154.5">A24</text>
<text x="297.2" y="151.4">33</text>
<text x="297.2" y="153.7">32</text>
<text x="297.2" y="155.9">31</text>
<text x="305.6" y="151.4">A(23)</text>
<text x="305.6" y="153.7">A(24)</text>
<text x="305.6" y="155.9">A(25)</text>
<text x="331" y="151.1">1</text>
<text x="332.2" y="155.6">4.7K</text>
<text x="70.3" y="156.8">1</text>
<text x="71.4" y="161.3">4.7K</text>
<text x="81.6" y="156.8">1</text>
<text x="82.7" y="161.3">4.7K</text>
<text x="92.9" y="156.8">1</text>
<text x="94" y="161.3">4.7K</text>
<text x="104.1" y="156.8">1</text>
<text x="105.3" y="161.3">4.7K</text>
<text x="115.4" y="156.8">1</text>
<text x="116.6" y="161.3">4.7K</text>
<text x="126.7" y="156.8">1</text>
<text x="127.8" y="161.3">4.7K</text>
<text x="138" y="156.8">1</text>
<text x="139.1" y="161.3">4.7K</text>
<text x="149.3" y="156.8">1</text>
<text x="150.4" y="161.3">4.7K</text>
<text x="160.6" y="156.8">1</text>
<text x="161.7" y="161.3">4.7K</text>
<text x="172.2" y="160.2">4.7K</text>
<text x="178.6" y="156.8">2</text>
<text x="183.4" y="160.2">4.7K</text>
<text x="189.9" y="156.8">2</text>
<text x="194.7" y="160.2">4.7K</text>
<text x="201.2" y="156.8">2</text>
<text x="206" y="160.2">4.7K</text>
<text x="212.5" y="156.8">2</text>
<text x="217.3" y="160.2">4.7K</text>
<text x="223.8" y="156.8">2</text>
<text x="230.3" y="160.2">1K</text>
<text x="235.1" y="156.8">2</text>
<text x="250.3" y="158.2">D(26)</text>
<text x="250.3" y="160.4">D(27)</text>
<text x="266.7" y="158.2">108</text>
<text x="266.7" y="160.4">109</text>
<text x="272.6" y="156.8">D25</text>
<text x="272.6" y="159">D26</text>
<text x="272.6" y="161.3">D27</text>
<text x="291" y="156.8">A25</text>
<text x="291" y="159">A26</text>
<text x="291" y="161.3">A27</text>
<text x="297.2" y="158.2">29</text>
<text x="297.2" y="160.4">28</text>
<text x="305.6" y="158.2">A(26)</text>
<text x="305.6" y="160.4">A(27)</text>
<text x="331" y="159.3">2</text>
<text x="70.3" y="165">2</text>
<text x="81.6" y="165">2</text>
<text x="92.9" y="165">2</text>
<text x="104.1" y="165">2</text>
<text x="115.4" y="165">2</text>
<text x="126.7" y="165">2</text>
<text x="138" y="165">2</text>
<text x="149.3" y="165">2</text>
<text x="160.6" y="165">2</text>
<text x="178.6" y="165">1</text>
<text x="189.9" y="165">1</text>
<text x="201.2" y="165">1</text>
<text x="212.5" y="165">1</text>
<text x="223.8" y="165">1</text>
<text x="235.1" y="165">1</text>
<text x="250.3" y="162.7">D(28)</text>
<text x="250.3" y="165">D(29)</text>
<text x="250.3" y="167.2">D(30)</text>
<text x="266.7" y="162.7">111</text>
<text x="266.7" y="165">112</text>
<text x="266.7" y="167.2">113</text>
<text x="272.6" y="163.5">D28</text>
<text x="272.6" y="165.8">D29</text>
<text x="291" y="163.5">A28</text>
<text x="291" y="165.8">A29</text>
<text x="297.2" y="162.7">27</text>
<text x="297.2" y="165">26</text>
<text x="297.2" y="167.2">24</text>
<text x="305.6" y="162.7">A(28)</text>
<text x="305.6" y="165">A(29)</text>
<text x="305.6" y="167.2">A(30)</text>
<text x="41.8" y="173.7">DSACK(0) {3,12}</text>
<text x="248.1" y="172.9">DSACK(0)</text>
<text x="250.3" y="169.5">D(31)</text>
<text x="266.7" y="169.5">114</text>
<text x="269" y="172.9">3</text>
<text x="272.6" y="173.7">DSACK0</text>
<text x="272.6" y="168.1">D30</text>
<text x="272.6" y="170.3">D31</text>
<text x="291" y="168.1">A30</text>
<text x="291" y="170.3">A31</text>
<text x="291" y="173.7">FC0</text>
<text x="297.2" y="169.5">23</text>
<text x="297.2" y="172.9">12</text>
<text x="305.6" y="169.5">A(31)</text>
<text x="305.6" y="172.9">FC(0)</text>
<text x="362.7" y="173.7">FC(0) {3,12}</text>
<text x="42.9" y="176">DSACK(1) {1,3}</text>
<text x="50.2" y="178.2">TP161</text>
<text x="61.2" y="179.6">1</text>
<text x="61.2" y="177.4">1</text>
<text x="248.1" y="175.1">DSACK(1)</text>
<text x="248.6" y="179.6">CBACK*</text>
<text x="250.6" y="177.4">CIIN</text>
<text x="266.7" y="179.6">127</text>
<text x="266.7" y="177.4">122</text>
<text x="266.7" y="175.1">132</text>
<text x="272.6" y="178.2">CIIN</text>
<text x="272.6" y="176">DSACK1</text>
<text x="291" y="176">FC1</text>
<text x="291" y="178.2">FC2</text>
<text x="297.2" y="175.1">10</text>
<text x="297.2" y="177.4">9</text>
<text x="297.2" y="179.6">119</text>
<text x="305.4" y="179.6">SIZ(1)</text>
<text x="305.6" y="175.1">FC(1)</text>
<text x="305.6" y="177.4">FC(2)</text>
<text x="362.7" y="176">FC(1) {3,12}</text>
<text x="362.7" y="178.2">FC(2) {3,12}</text>
<text x="42.9" y="182.7">IPL(0) {3,11,12}</text>
<text x="42.9" y="185">IPL(1) {3,11,12}</text>
<text x="50.2" y="180.5">TP158</text>
<text x="250" y="181.9">IPL(0)</text>
<text x="250" y="184.1">IPL(1)</text>
<text x="267.8" y="181.9">70</text>
<text x="267.8" y="184.1">69</text>
<text x="272.6" y="180.5">CBACK</text>
<text x="272.6" y="182.7">IPL0</text>
<text x="272.6" y="185">IPL1</text>
<text x="290.4" y="185">OCS</text>
<text x="290.4" y="182.7">SIZ0</text>
<text x="290.4" y="180.5">SIZ1</text>
<text x="297.2" y="184.1">14</text>
<text x="297.2" y="181.9">120</text>
<text x="305.4" y="181.9">SIZ(0)</text>
<text x="305.4" y="184.1">OCS*</text>
<text x="357" y="184.1">1</text>
<text x="362.7" y="182.7">SIZ(0) {3,12}</text>
<text x="362.7" y="180.5">SIZ(1) {3,12}</text>
<text x="363.2" y="185">TP129</text>
<text x="41.2" y="187.3">IPL(2) {3,6,11,12}</text>
<text x="50.2" y="191.8">TP101</text>
<text x="61.2" y="190.9">1</text>
<text x="250" y="186.4">IPL(2)</text>
<text x="250.9" y="190.9">BR*</text>
<text x="267.8" y="190.9">20</text>
<text x="267.8" y="186.4">68</text>
<text x="269" y="188.7">7</text>
<text x="272.6" y="189.5">AVEC</text>
<text x="272.6" y="191.8">BR</text>
<text x="272.6" y="187.3">IPL2</text>
<text x="290.1" y="191.8">RMC</text>
<text x="290.1" y="189.5">R_W</text>
<text x="290.4" y="187.3">ECS</text>
<text x="297.2" y="186.4">118</text>
<text x="297.2" y="190.9">13</text>
<text x="297.2" y="188.7">117</text>
<text x="305.4" y="186.4">ECS*</text>
<text x="305.4" y="190.9">RMC*</text>
<text x="305.9" y="188.7">RW*</text>
<text x="357" y="190.9">1</text>
<text x="357" y="186.4">1</text>
<text x="362.7" y="189.5">RW* {1,3}</text>
<text x="363.2" y="191.8">TP130</text>
<text x="363.2" y="187.3">TP175</text>
<text x="35.6" y="196.3">RESET* {1,3,6,7,10,11}</text>
<text x="50.2" y="194">TP117</text>
<text x="61.2" y="197.7">1</text>
<text x="61.2" y="193.2">1</text>
<text x="248.6" y="193.2">BGACK*</text>
<text x="248.9" y="195.4">RESET*</text>
<text x="249.8" y="197.7">HALT*</text>
<text x="266.7" y="197.7">129</text>
<text x="267.8" y="193.2">17</text>
<text x="267.8" y="195.4">64</text>
<text x="272.6" y="194">BGACK</text>
<text x="272.6" y="196.3">RESET</text>
<text x="291.8" y="194">AS</text>
<text x="291.8" y="196.3">DS</text>
<text x="297.2" y="193.2">125</text>
<text x="297.2" y="197.7">121</text>
<text x="297.2" y="195.4">124</text>
<text x="304.8" y="197.7">DBEN*</text>
<text x="306.2" y="195.4">DS*</text>
<text x="306.2" y="193.2">AS*</text>
<text x="357" y="197.7">1</text>
<text x="362.7" y="196.3">DS* {1}</text>
<text x="362.7" y="194">AS* {1,3,7}</text>
<text x="44.6" y="200.8">BERR* {3,12}</text>
<text x="50.2" y="203.1">TP148</text>
<text x="50.2" y="198.5">TP157</text>
<text x="61.2" y="202.2">1</text>
<text x="248.6" y="202.2">STERM*</text>
<text x="249.5" y="200">BERR*</text>
<text x="266.7" y="200">130</text>
<text x="266.7" y="202.2">131</text>
<text x="272.6" y="200.8">BERR</text>
<text x="272.6" y="198.5">HALT</text>
<text x="272.6" y="203.1">STERM</text>
<text x="287.6" y="203.1">CBREQ</text>
<text x="288.7" y="200.8">CIOUT</text>
<text x="289" y="198.5">DBEN</text>
<text x="297.2" y="202.2">126</text>
<text x="297.2" y="200">15</text>
<text x="304" y="202.2">CBREQ*</text>
<text x="304.5" y="200">CIOUT*</text>
<text x="357" y="202.2">1</text>
<text x="357" y="200">1</text>
<text x="363.2" y="203.1">TP160</text>
<text x="363.2" y="200.8">TP118</text>
<text x="363.2" y="198.5">TP171</text>
<text x="50.2" y="207.6">TP145</text>
<text x="50.2" y="205.3">TP159</text>
<text x="61.2" y="206.7">1</text>
<text x="61.2" y="204.5">1</text>
<text x="248.1" y="206.7">MMUDIS*</text>
<text x="249.8" y="204.5">CDIS*</text>
<text x="267.8" y="204.5">71</text>
<text x="267.8" y="206.7">65</text>
<text x="272.6" y="205.3">CDIS</text>
<text x="272.6" y="207.6">MMUDIS</text>
<text x="287.9" y="209.8">REFILL</text>
<text x="288.4" y="205.3">IPEND</text>
<text x="291.8" y="207.6">BG</text>
<text x="297.2" y="206.7">16</text>
<text x="297.2" y="204.5">62</text>
<text x="297.2" y="209">73</text>
<text x="304.2" y="209">REFILL*</text>
<text x="304.5" y="204.5">IPEND*</text>
<text x="306.2" y="206.7">BG*</text>
<text x="357" y="209">1</text>
<text x="357" y="204.5">1</text>
<text x="357" y="206.7">1</text>
<text x="363.2" y="209.8">TP170</text>
<text x="363.2" y="205.3">TP146</text>
<text x="363.2" y="207.6">TP128</text>
<text x="39.2" y="212.1">C16M_MICRO {1,3}</text>
<text x="246.1" y="211.2">C16M_MICRO</text>
<text x="267.8" y="215.8">35</text>
<text x="269" y="211.2">6</text>
<text x="273.2" y="212.1">CLK-IN</text>
<text x="286.7" y="212.1">STATUS</text>
<text x="297.2" y="215.8">19</text>
<text x="297.2" y="211.2">74</text>
<text x="303.7" y="211.2">STATUS*</text>
<text x="357" y="211.2">1</text>
<text x="363.2" y="212.1">TP169</text>
<text x="267.8" y="218">95</text>
<text x="269" y="220.3">1</text>
<text x="297.2" y="220.3">44</text>
<text x="297.2" y="218">25</text>
<text x="267.8" y="227">11</text>
<text x="269" y="222.5">2</text>
<text x="269" y="224.8">5</text>
<text x="297.2" y="227">100</text>
<text x="297.2" y="224.8">90</text>
<text x="297.2" y="222.5">67</text>
<text x="275.7" y="233.8">110</text>
<text x="279.1" y="233.8">57</text>
<text x="282.5" y="233.8">123</text>
<text x="283.4" y="230.2">GND</text>
<text x="285.9" y="233.8">60</text>
<text x="289.3" y="233.8">66</text>
<text x="292.7" y="233.8">77</text>
<text x="335" y="245.4">THE INFORMATION CONTAINED HEREIN IS THE PROPRIETARY</text>
<text x="334.2" y="247.1">PROPERTY OF APPLE COMPUTER, INC. THE POSSESSOR</text>
<text x="335.6" y="251">(I)</text>
<text x="336.1" y="248.8">AGREES TO THE FOLLOWING</text>
<text x="339.1" y="251">TO MAINTAIN THE DOCUMENT IN CONFIDENCE</text>
<text x="334.2" y="254.4">(III) NOT TO REVEAL OR PUBLISH IT IN WHOLE OR PART</text>
<text x="335.6" y="252.7">(II) NOT TO REPRODUCE OR COPY IT</text>
<text x="354.2" y="257.2">SIZE</text>
<text x="360.4" y="257.2">DRAWING NUMBER</text>
<text x="384.7" y="257.2">REV.</text>
<text x="354.2" y="263.5">SCALE</text>
<text x="372.3" y="265.7">SHT</text>
<text x="377.9" y="265.7">2</text>
<text x="381.8" y="265.7">OF 12</text>
</g>
<g font-size="2" fill="#f20884">
<text x="40.6" y="99.2">D(0:31) {1,3,5,6,7}</text>
<text x="362.7" y="99.2">A(0:31) {1,3,5,6,7}</text>
</g>
</svg>
